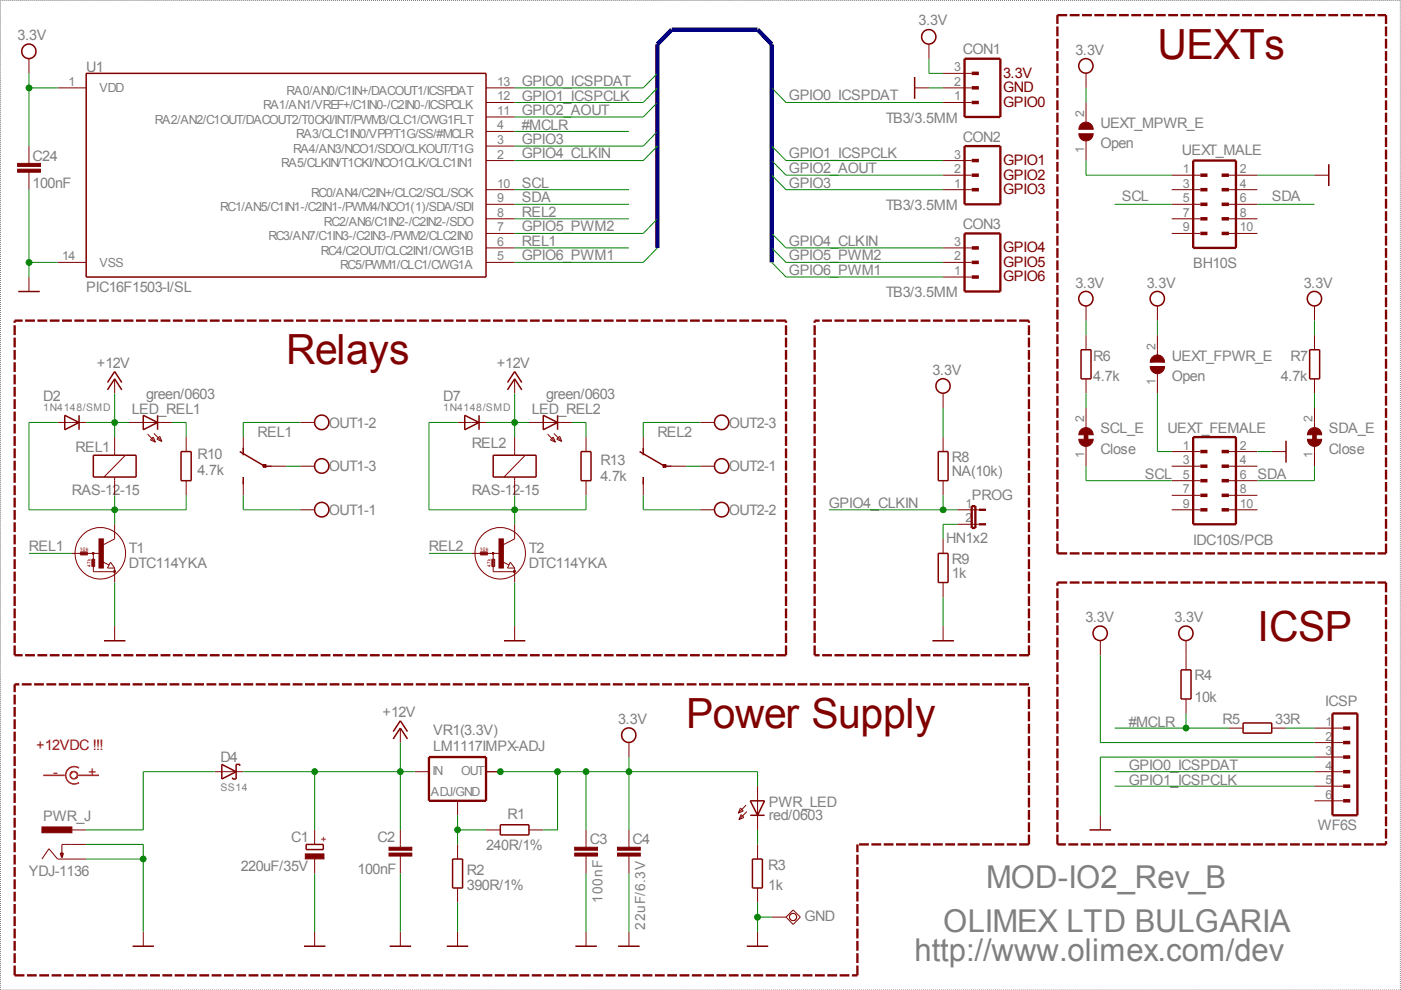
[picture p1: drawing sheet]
<svg xmlns="http://www.w3.org/2000/svg" width="297mm" height="210mm" viewBox="0 0 297 210" stroke-linecap="round" stroke-linejoin="round" font-family="sans-serif">
<g fill="none" stroke="#f00" stroke-width=".32">
<path d="M9.2 164.4h4.5M16.4 164.4h4.6M16.8 162.8a1.83 1.83 0 0 0-2.9 1.6 1.83 1.83 0 0 0 2.9 1.5"/>
<circle cx="15.6" cy="164.4" r=".76"/>
</g>
<path d="M.1 .1v209.8M296.9 .1h-296.8M.1 209.9h296.8M296.9 209.9v-209.8" fill="none" stroke="#808080" stroke-width=".21" stroke-dasharray=".2 .2" stroke-linecap="butt"/>
<g fill="none" stroke="#800000" stroke-width=".21">
<path d="M6.1 12.5v3.1M12.2 18.6h6.1M103 18.6h6.1M193.9 18.6h3.1M197 9.4v3.1M200 18.6h6M200 15.6h6M230.3 15.6v3M6.1 31v3.7M6.1 36.5v3.7M103 21.7h6.1M103 34h6.1"/>
<path d="M103 24.8h6.1M103 27.9h6.1M103 31h6.1M200 21.7h6M200 37.1h6M200 34h6M230.3 21.7v4.2M230.3 29.9v4.1M248.4 37.1h6.1M260.6 37.1h6M278.7 37.1h3M6.1 58.7v3.1"/>
<path d="M12.2 55.6h6.1M103 40.2h6.1M103 55.6h6.1M103 52.6h6.1M103 43.3h6.1M103 46.4h6.1M103 49.5h6.1M200 40.2h6M200 58.7h6M200 55.6h6M200 52.6h6M248.4 40.2h6.1"/>
<path d="M248.4 43.3h6.1M248.4 46.4h6.1M248.4 49.5h6.1M260.6 40.2h6M260.6 43.3h6M260.6 46.4h6M260.6 49.5h6M230.3 64.9v3.1M230.3 71.1v3.1M245.4 64.9v3.1M245.4 71.1v4.1M245.4 79.2v4.2"/>
<path d="M278.7 64.9v3.1M278.7 71.1v3.1M12.2 89.6h6.1M24.3 80.3v3.1M24.3 92.7v3.8M26.6 96.5l-4.6 4.6M27.3 89.6h9.1M31.3 92l1.6 1.7M31.9 93.3l.6-.6 .4 1zM32.6 91.9l1.7 1.7M33.9 92.5l.4 1.1-1-.5zM39.5 92.7v3"/>
<path d="M51.6 92.7v3M57.6 98.8h3M63.7 89.6h3M63.7 98.8h3M97 89.6h6M109.1 80.3v3.1M109.1 92.7v3.8M111.4 96.5l-4.5 4.6M112.1 89.6h9.1M116.1 92l1.7 1.7M116.7 93.3l.6-.6 .5 1zM117.4 91.9l1.7 1.7"/>
<path d="M118 93.1l.7-.6 .4 1.1zM124.2 92.7v3M136.4 92.7v3M142.4 98.8h3.1M148.5 89.6h3M148.5 98.8h3M200 83.4v3.1M200 92.7v3M230.3 80.3v3.1M230.3 86.5v4.2M230.3 94.7v4.1M248.4 95.7h6.1"/>
<path d="M248.4 98.8h6.1M260.6 95.7h6M260.6 98.8h6M269.6 95.7h3.1M278.7 80.3v3.1M278.7 86.5v4.2M278.7 94.7v4.1M15.2 117.3h6.1M17 117h1.6v.7h-1.6zM17 117.2h1.6M17 117.5h1.6M17.6 113.3a5.4 5.4 0 0 1 7.6 .3 5.4 5.4 0 0 1-.2 7.6 5.4 5.4 0 0 1-7.6-.1 5.5 5.5 0 0 1 .2-7.8z"/>
<path d="M19.5 118.6h.6v1.5h-.6zM19.6 118.6v1.5M19.8 117.3v3.9h4.5M19.9 118.6v1.5M21.7 119.1l1.4 .7M23.4 119.2l.9 1.2h-1.5zM24.3 101.1v3.9M24.3 111.2v3.1l-2.4 1.2M39.5 101.9v3.1M51.6 101.9v3.1M63.7 108.1h3M100 117.3h6.1"/>
<path d="M101.8 117h1.6v.7h-1.6zM101.8 117.2h1.6M101.8 117.5h1.6M102.2 113.6a5.4 5.4 0 0 1 7.9 .1 5.4 5.4 0 0 1-.8 7.9 5.4 5.4 0 0 1-7.8-1.4 5.5 5.5 0 0 1 .7-6.6zM104.3 118.6h.6v1.5h-.6zM104.4 118.6v1.5M104.6 117.3v3.9h4.5M104.7 118.6v1.5M106.4 119.1l1.5 .7M108.2 119.2l.9 1.2h-1.5zM109.1 101.1v3.9M109.1 111.2v3.1l-2.4 1.2"/>
<path d="M124.2 101.9v3.1M136.4 101.9v3.1M148.5 108.1h3M200 101.9v3.1M200 114.3v3M203 108.1h4.5M203 111.2h4.5M248.4 108.1h6.1M248.4 101.9h6.1M248.4 105h6.1M260.6 108.1h6M260.6 101.9h6"/>
<path d="M260.6 105h6M24.3 120.4v3.1M24.3 132.8v3.1M109.1 120.4v3.1M109.1 132.8v3.1M200 123.5v3.1M200 132.8v3.1M233.3 135.9v3M251.5 135.9v6.1M84.9 154.4v3M133.3 157.4v3.1M251.5 148.2v3.1"/>
<path d="M260.6 154.4h3M269.6 154.4h3.1M278.7 154.4h6.1M278.7 157.4h6.1M15.2 176h3.1M18.3 179h-5.2v2.8M45.5 163.6h6.1M66.7 176v3M84.9 176v3.7M87.9 163.6h3M97 169.8v3.1M97 179v3.1"/>
<path d="M103 163.6h3.1M103 176h3.1M112.1 176h3.1M124.2 176v3.7M133.3 176v3.7M157 171.3l.6 .6-1.1 .5zM157.1 172.7l.6 .6-1 .5zM158.2 170.7l-1.7 1.7M158.3 172.1l-1.6 1.7M160.6 166.7v9.3M160.6 179v3.1M233.3 172.9v3.1"/>
<path d="M278.7 163.6h6.1M278.7 160.5h6.1M278.7 166.7h6.1M278.7 169.8h6.1M8.9 182.1l1.5-2.1 1.8 2.1h6.1M30.4 197.6v3M66.7 182.1v3.1M66.7 197.6v3M84.9 181.5v3.7M84.9 197.6v3M97 188.3v3.1M97 197.6v3"/>
<path d="M124.2 181.5v3.7M124.2 197.6v3M133.3 181.5v3.7M133.3 197.6v3M160.6 188.3v3.1M160.6 197.6v3M163.6 194.5h3.1M166.7 194.5l1.5-1.6 1.5 1.6-1.5 1.5z"/>
<circle cx="19.7" cy="117.3" r=".15"/>
<circle cx="104.6" cy="117.3" r=".15"/>
<circle cx="24.3" cy="121.2" r=".16"/>
<circle cx="109.1" cy="121.2" r=".17"/>
<circle cx="168.2" cy="194.4" r=".76"/>
</g>
<g fill="#800000" stroke="#800000" stroke-width=".21">
<path d="M64.7 181h4v1.1h-4z" fill-rule="evenodd"/>
<path d="M82.5 179.6h4.8v.7h-4.8z" fill-rule="evenodd"/>
<path d="M82.5 180.9h4.8v.6h-4.8z" fill-rule="evenodd"/>
<path d="M121.8 179.6h4.9v.7h-4.9z" fill-rule="evenodd"/>
<path d="M121.8 180.9h4.9v.6h-4.9z" fill-rule="evenodd"/>
<path d="M130.9 179.6h4.8v.7h-4.8z" fill-rule="evenodd"/>
<path d="M130.9 180.9h4.8v.6h-4.8z" fill-rule="evenodd"/>
<path d="M3.7 35.9h4.9v.6h-4.9z" fill-rule="evenodd"/>
<path d="M3.7 34.6h4.9v.7h-4.9z" fill-rule="evenodd"/>
<path d="M8.9 175.3h6.3v1.3h-6.3z" fill-rule="evenodd"/>
<path d="M229.2 91.1a1.53 1.53 0 0 1 1.6-.3 1.53 1.53 0 0 1 1 1.4h-3.1z" fill-rule="evenodd"/>
<path d="M228.7 93.1h3.1a1.52 1.52 0 0 1-1.5 1.6 1.52 1.52 0 0 1-1.6-1.6z" fill-rule="evenodd"/>
<path d="M277.6 91.1a1.5 1.5 0 0 1 1.7-.3 1.5 1.5 0 0 1 .9 1.4h-3z" fill-rule="evenodd"/>
<path d="M277.2 93.1h3a1.5 1.5 0 0 1-1.5 1.6 1.5 1.5 0 0 1-1.5-1.6z" fill-rule="evenodd"/>
<path d="M21 114.3h.9v6.1h-.9z" fill-rule="evenodd"/>
<path d="M105.8 114.3h.9v6.1h-.9z" fill-rule="evenodd"/>
<path d="M244.3 75.7a1.51 1.51 0 0 1 1.7-.3 1.51 1.51 0 0 1 .9 1.4h-3v-.4z" fill-rule="evenodd"/>
<path d="M243.9 77.7h3a1.52 1.52 0 0 1-1.5 1.5 1.52 1.52 0 0 1-1.5-1.5z" fill-rule="evenodd"/>
<path d="M229.2 26.3a1.53 1.53 0 0 1 1.6-.3 1.53 1.53 0 0 1 1 1.4h-3.1z" fill-rule="evenodd"/>
<path d="M228.7 28.4h3.1a1.52 1.52 0 0 1-1.5 1.5 1.52 1.52 0 0 1-1.6-1.5z" fill-rule="evenodd"/>
</g>
<g fill="none" stroke="#800000" stroke-width=".32">
<path d="M18.3 15.6h84.7v43.1h-84.7zM193.9 16.3v4.7M281.7 34.8v4.6M3.9 61.8h4.5M229.2 74.2h2.1v6.1h-2.1zM277.7 74.2h2.1v6.1h-2.1zM13.7 88.1l3.1 1.5-3.1 1.5zM16.8 88.1v3M19.8 96.5h9.1v4.6h-9.1zM22.8 82.7l1.5-2.4 1.5 2.4M22.8 81.1l1.5-2.3 1.5 2.3M30.4 88.1l3 1.5-3 1.5z"/>
<path d="M33.4 88.1v3M38.4 95.7h2.1v6.2h-2.1zM50.8 95.7l5.3 3.1h1.5M51.6 95v1.5M98.5 88.1l3.1 1.5-3.1 1.5zM101.6 88.1v3M104.6 96.5h9.1v4.6h-9.1zM107.6 82.7l1.5-2.4 1.5 2.4M107.6 81.1l1.5-2.3 1.5 2.3M115.2 88.1l3 1.5-3 1.5zM118.2 88.1v3M123.2 95.7h2.1v6.2h-2.1z"/>
<path d="M135.6 95.7l5.3 3.1h1.5M136.4 95v1.5M198.9 95.7h2.1v6.2h-2.1zM272.7 93.5v4.6M51.6 101.1v1.6M136.4 101.1v1.6M198.9 117.3h2.1v6.2h-2.1zM22 135.9h4.6M106.9 135.9h4.5M197.7 135.9h4.5M83.4 156.7l1.5-2.3 1.5 2.3M83.4 155.1l1.5-2.3 1.5 2.3"/>
<path d="M250.4 142h2.1v6.2h-2.1zM263.6 153.3h6v2.1h-6zM47 162.1l3.1 1.5-3.1 1.6zM50.8 162.4v-.3h-.7v3.1h-.8v-.3M64.9 179h3.6v1.1h-3.6zM106.1 174.9h6v2.1h-6zM159.1 169.8h3l-1.5 3.1zM159.1 172.9h3M231 176h4.5M12.8 180.9h.6l-.3 .9zM96 182.1h2.1v6.2h-2.1zM159.5 182.1h2.1v6.2h-2.1z"/>
<path d="M28.1 200.6h4.5M64.5 200.6h4.5M82.6 200.6h4.6M94.7 200.6h4.6M122 200.6h4.5M131.1 200.6h4.5M158.3 200.6h4.6"/>
<circle cx="6.1" cy="10.9" r="1.53"/>
<circle cx="196.9" cy="7.8" r="1.53"/>
<circle cx="230.2" cy="14" r="1.53"/>
<circle cx="230.2" cy="63.3" r="1.53"/>
<circle cx="245.4" cy="63.3" r="1.52"/>
<circle cx="278.7" cy="63.3" r="1.53"/>
<circle cx="68.2" cy="98.8" r="1.53"/>
<circle cx="68.2" cy="89.5" r="1.52"/>
<circle cx="153" cy="98.8" r="1.54"/>
<circle cx="153" cy="89.5" r="1.53"/>
<circle cx="199.9" cy="81.8" r="1.52"/>
<circle cx="68.2" cy="108.1" r="1.52"/>
<circle cx="153" cy="108.1" r="1.53"/>
<circle cx="233.2" cy="134.3" r="1.53"/>
<circle cx="251.4" cy="134.3" r="1.53"/>
<circle cx="133.3" cy="155.9" r="1.53"/>
</g>
<g fill="none" stroke="#800000" stroke-width=".49">
<path d="M204.5 12.5h7.6v12.3h-7.6zM204.5 31h7.6v12.3h-7.6zM253 34h9v18.6h-9zM204.5 49.5h7.6v12.3h-7.6zM253 92.7h9v18.5h-9zM206 107.3h.8v4.6h-.8zM207.5 108.1h1.6M207.5 111.2h1.6M282.5 151.3h5.3v21.6h-5.3zM90.9 160.5h12.1v9.3h-12.1z"/>
<circle cx="56.1" cy="98.8" r=".16"/>
<circle cx="140.9" cy="98.8" r=".17"/>
</g>
<g fill="none" stroke="#800000" stroke-width=".74" stroke-linecap="butt">
<path d="M206 15.6h1.5M206 18.6h1.5M206 21.7h1.5M206 34h1.5M206 37.1h1.5M254.5 37.1h1.5M259 37.1h1.6M206 40.2h1.5M206 52.6h1.5M206 55.6h1.5M206 58.7h1.5M254.5 40.2h1.5"/>
<path d="M254.5 49.5h1.5M254.5 46.4h1.5M254.5 43.3h1.5M259 40.2h1.6M259 49.5h1.6M259 46.4h1.6M259 43.3h1.6M254.5 98.8h1.5M254.5 95.7h1.5M259 98.8h1.6M259 95.7h1.6M254.5 108.1h1.5"/>
<path d="M254.5 105h1.5M254.5 101.9h1.5M259 108.1h1.6M259 105h1.6M259 101.9h1.6M284.8 157.4h1.5M284.8 154.4h1.5M284.8 160.5h1.5M284.8 166.7h1.5M284.8 163.6h1.5M284.8 169.8h1.5"/>
</g>
<g fill="none" stroke="#800000" stroke-width=".49" stroke-dasharray="2.1 .5" stroke-linecap="butt">
<path d="M224.2 3.2h69.7M166.7 68h-163.6M218.2 68h-45.5M224.2 117.3h69.7M224.2 117.3v-114.1M293.9 117.3v-114.1M3.1 138.9v-70.9M166.7 138.9v-70.9M166.7 138.9h-163.6M172.7 138.9v-70.9M218.2 138.9h-45.5M218.2 138.9v-70.9"/>
<path d="M224.2 123.5h69.7M293.9 123.5v55.5M218.2 145.1h-215.1M218.2 179v-33.9M218.2 179h-36.4M224.2 179v-55.5M293.9 179h-69.7M3.1 206.8v-61.7M3.1 206.8h178.7M181.8 206.8v-27.8"/>
</g>
<path d="M230.3 92v1.3M278.7 92v1.3" fill="none" stroke="#800000" stroke-width=".99" stroke-linecap="butt"/>
<path d="M139.4 52.6v-43.2l3-3.1h18.2l3 3.1v46.2" fill="none" stroke="#000080" stroke-width=".92" stroke-linecap="butt"/>
<g fill="#008000" stroke="#008000" stroke-width=".21">
<circle cx="251.4" cy="154.4" r=".61"/>
<circle cx="84.9" cy="163.6" r=".61"/>
<circle cx="66.7" cy="163.6" r=".61"/>
<circle cx="109.1" cy="89.6" r=".61"/>
<circle cx="24.3" cy="89.6" r=".61"/>
<circle cx="97" cy="175.9" r=".61"/>
<circle cx="160.6" cy="194.5" r=".62"/>
<circle cx="6.2" cy="55.6" r=".62"/>
<circle cx="30.4" cy="182.1" r=".61"/>
<circle cx="200" cy="108.1" r=".61"/>
<circle cx="109.1" cy="108.1" r=".6"/>
<circle cx="24.3" cy="108.1" r=".6"/>
<circle cx="133.3" cy="163.6" r=".61"/>
<circle cx="106.1" cy="163.6" r=".61"/>
<circle cx="118.2" cy="163.6" r=".62"/>
<circle cx="124.2" cy="163.6" r=".61"/>
<circle cx="6.2" cy="18.6" r=".62"/>
</g>
<g fill="none" stroke="#008000" stroke-width=".21">
<path d="M6.1 15.6v15.4M6.1 18.6h6.1M139.4 15.6l-3 3h-27.3M139.4 18.6l-3 3.1h-27.3M163.6 18.6l3.1 3.1h33.3M197 18.6h3M197 12.5v3.1h3M230.3 18.6v3.1M109.1 27.9h24.2M139.4 31l-3 3h-27.3M139.4 21.7l-3 3.1h-27.3M139.4 27.9l-3 3.1h-27.3"/>
<path d="M163.6 34l3.1 3.1h33.3M163.6 31l3.1 3h33.3M163.6 37.1l3.1 3.1h33.3M230.3 34v3.1h18.1M266.6 37.1h12.1M6.1 55.6h6.1M6.1 40.2v18.5M109.1 40.2h24.2M109.1 52.6h24.2M109.1 46.4h24.2M109.1 43.3h24.2M139.4 52.6l-3 3h-27.3"/>
<path d="M139.4 46.4l-3 3.1h-27.3M163.6 52.6l3.1 3h33.3M163.6 49.5l3.1 3.1h33.3M163.6 55.6l3.1 3.1h33.3M236.3 43.3h12.1M266.6 43.3h12.1M230.3 68v3.1M245.4 68v3.1M278.7 68v3.1M12.2 89.6h-6.1v18.5h33.4v-3.1M18.3 89.6h9M24.3 83.4v9.3"/>
<path d="M36.4 89.6h3.1v3.1M60.6 98.8h3.1M63.7 89.6h-12.1v3.1M97 89.6h-6.1v18.5h33.3v-3.1M103 89.6h9.1M109.1 83.4v9.3M121.2 89.6h3v3.1M145.5 98.8h3M148.5 89.6h-12.1v3.1M200 86.5v6.2M230.3 83.4v3.1M230.3 98.8v3.1h18.1"/>
<path d="M245.4 83.4v12.3h3M266.6 95.7h3M278.7 83.4v3.1M278.7 98.8v3.1h-12.1M6.1 117.3h9.1M24.3 105v6.2M51.6 105v3.1h12.1M90.9 117.3h9.1M109.1 105v6.2M136.4 105v3.1h12.1M175.8 108.1h27.2M200 105v3.1"/>
<path d="M203 111.2h-3v3.1M24.3 123.5v9.3M109.1 123.5v9.3M200 126.6v6.2M233.3 138.9v18.5h45.4M84.9 157.4v18.6M236.3 154.4h24.3M251.5 151.3v3.1M272.7 154.4h6M18.3 179h12.1v18.6M45.5 163.6h-15.1v12.4h-12.1M51.6 163.6h36.3"/>
<path d="M66.7 163.6v12.4M97 172.9v6.1M97 176h6M106.1 163.6h54.5v3.1M118.2 163.6v12.4h-3M124.2 163.6v12.4M133.3 160.5v15.5M160.6 176v3M236.3 163.6h42.4M236.3 166.7h42.4M278.7 160.5h-45.4v12.4M18.3 182.1h12.1"/>
<path d="M66.7 185.2v12.4M84.9 185.2v12.4M97 191.4v6.2M124.2 185.2v12.4M133.3 185.2v12.4M160.6 191.4v6.2M160.6 194.5h3"/>
</g>
<g font-size="8.8" fill="#800000">
<text x="245.4" y="12.5">UEXTs</text>
<text x="60.6" y="77.3">Relays</text>
<text x="266.6" y="135.9">ICSP</text>
<text x="145.5" y="154.4">Power Supply</text>
</g>
<g font-size="6.7" fill="#808080">
<text x="209.1" y="188.3">MOD-IO2_Rev_B</text>
<text x="200" y="197.6">OLIMEX LTD BULGARIA</text>
<text x="193.9" y="203.7">http://www.olimex.com/dev</text>
</g>
<g font-size="3.1" fill="#808080">
<text x="194.8" y="5.4">3.3V</text>
<text x="3.7" y="8.5">3.3V</text>
<text x="204.2" y="11.5">CON1</text>
<text x="228" y="11.7">3.3V</text>
<text x="18.3" y="15.2">U1</text>
<text x="110.6" y="18.3">GPIO0_ICSPDAT</text>
<text x="110.6" y="21.4">GPIO1_ICSPCLK</text>
<text x="167.3" y="21.3">GPIO0_ICSPDAT</text>
<text x="110.6" y="27.6">#MCLR</text>
<text x="110.6" y="24.3">GPIO2_AOUT</text>
<text x="187.8" y="26">TB3/3.5MM</text>
<text x="233.3" y="27.1">UEXT_MPWR_E</text>
<text x="6.9" y="34">C24</text>
<text x="110.6" y="30.5">GPIO3</text>
<text x="110.6" y="33.6">GPIO4_CLKIN</text>
<text x="167.3" y="33.6">GPIO1_ICSPCLK</text>
<text x="204.2" y="30.1">CON2</text>
<text x="233.3" y="31.4">Open</text>
<text x="250.5" y="32.8">UEXT_MALE</text>
<text x="6.9" y="39.9">100nF</text>
<text x="110.6" y="39.8">SCL</text>
<text x="167.3" y="36.7">GPIO2_AOUT</text>
<text x="167.3" y="39.8">GPIO3</text>
<text x="110.6" y="45.9">REL2</text>
<text x="110.6" y="42.9">SDA</text>
<text x="187.8" y="44.5">TB3/3.5MM</text>
<text x="237.8" y="42.5">SCL</text>
<text x="269.6" y="42.5">SDA</text>
<text x="110.6" y="49">GPIO5_PWM2</text>
<text x="110.6" y="52.1">REL1</text>
<text x="167.3" y="52.1">GPIO4_CLKIN</text>
<text x="204.2" y="48.5">CON3</text>
<text x="110.6" y="55.2">GPIO6_PWM1</text>
<text x="167.3" y="55.2">GPIO5_PWM2</text>
<text x="167.3" y="58.3">GPIO6_PWM1</text>
<text x="253" y="56.9">BH10S</text>
<text x="18.3" y="61.8">PIC16F1503-I/SL</text>
<text x="187.8" y="63">TB3/3.5MM</text>
<text x="228" y="61">3.3V</text>
<text x="243.1" y="61">3.3V</text>
<text x="276.4" y="61">3.3V</text>
<text x="20.5" y="78">+12V</text>
<text x="105.3" y="78">+12V</text>
<text x="231.8" y="76.5">R6</text>
<text x="248.4" y="76.5">UEXT_FPWR_E</text>
<text x="273.6" y="76.5">R7</text>
<text x="197.7" y="79.6">3.3V</text>
<text x="231.8" y="80.8">4.7k</text>
<text x="248.4" y="80.8">Open</text>
<text x="271.5" y="80.8">4.7k</text>
<text x="9.2" y="84.9">D2</text>
<text x="27.9" y="87.7">LED_REL1</text>
<text x="31" y="84.6">green/0603</text>
<text x="94" y="85">D7</text>
<text x="112.7" y="87.7">LED_REL2</text>
<text x="115.8" y="84.6">green/0603</text>
<text x="16" y="95.7">REL1</text>
<text x="54.6" y="92.7">REL1</text>
<text x="69.7" y="90.7">OUT1-2</text>
<text x="100" y="95">REL2</text>
<text x="139.4" y="92.7">REL2</text>
<text x="154.6" y="90.7">OUT2-3</text>
<text x="233.3" y="91.9">SCL_E</text>
<text x="247.5" y="91.8">UEXT_FEMALE</text>
<text x="281.7" y="91.9">SDA_E</text>
<text x="41.9" y="100.7">4.7k</text>
<text x="41.9" y="97.3">R10</text>
<text x="69.7" y="99.9">OUT1-3</text>
<text x="127.3" y="101.9">4.7k</text>
<text x="127.3" y="98.6">R13</text>
<text x="154.6" y="99.9">OUT2-1</text>
<text x="201.8" y="101">NA(10k)</text>
<text x="201.8" y="97.9">R8</text>
<text x="233.3" y="96.2">Close</text>
<text x="242.7" y="101.6">SCL</text>
<text x="266.6" y="101.6">SDA</text>
<text x="281.7" y="96.2">Close</text>
<text x="15.2" y="105">RAS-12-15</text>
<text x="100" y="105">RAS-12-15</text>
<text x="175.8" y="107.6">GPIO4_CLKIN</text>
<text x="206" y="105.9">PROG</text>
<text x="69.7" y="109.2">OUT1-1</text>
<text x="154.6" y="109.2">OUT2-2</text>
<text x="6.1" y="116.7">REL1</text>
<text x="27.3" y="117.3">T1</text>
<text x="90.9" y="116.7">REL2</text>
<text x="112.1" y="117.3">T2</text>
<text x="200.6" y="115">HN1x2</text>
<text x="201.8" y="119.5">R9</text>
<text x="253" y="115.5">IDC10S/PCB</text>
<text x="27.3" y="120.4">DTC114YKA</text>
<text x="112.1" y="120.4">DTC114YKA</text>
<text x="201.8" y="122.6">1k</text>
<text x="230.1" y="131.8">3.3V</text>
<text x="249" y="131.8">3.3V</text>
<text x="253.3" y="148.8">10k</text>
<text x="253.3" y="144.2">R4</text>
<text x="281" y="149.7">ICSP</text>
<text x="81.1" y="152">+12V</text>
<text x="91.9" y="155.9">VR1(3.3V)</text>
<text x="131.1" y="153.6">3.3V</text>
<text x="239.3" y="154.1">#MCLR</text>
<text x="259.2" y="153.6">R5</text>
<text x="270.4" y="153.6">33R</text>
<text x="46.7" y="161.5">D4</text>
<text x="91.9" y="159.3">LM1117IMPX-ADJ</text>
<text x="239.3" y="163.3">GPIO0_ICSPDAT</text>
<text x="239.3" y="166.4">GPIO1_ICSPCLK</text>
<text x="107.6" y="173.6">R1</text>
<text x="163" y="173.8">red/0603</text>
<text x="163" y="171">PWR_LED</text>
<text x="9.2" y="174.1">PWR_J</text>
<text x="61.7" y="178.4">C1</text>
<text x="80" y="178.6">C2</text>
<text x="125" y="179">C3</text>
<text x="134.1" y="179">C4</text>
<text x="279.4" y="176">WF6S</text>
<text x="6.1" y="185.8">YDJ-1136</text>
<text x="51" y="184.6">220uF/35V</text>
<text x="75.8" y="185.3">100nF</text>
<text x="99" y="185.5">R2</text>
<text x="103" y="180.3">240R/1%</text>
<text x="162.9" y="184.4">R3</text>
<text x="99" y="188.6">390R/1%</text>
<text x="162.9" y="188.7">1k</text>
<text x="170.6" y="195.2">GND</text>
</g>
<g font-size="3.1" fill="#800000">
<text x="212.7" y="16.5">3.3V</text>
<text x="212.7" y="22.6">GPIO0</text>
<text x="212.7" y="19.5">GND</text>
<text x="212.7" y="35">GPIO1</text>
<text x="212.7" y="38.1">GPIO2</text>
<text x="212.7" y="41.1">GPIO3</text>
<text x="212.7" y="53.5">GPIO4</text>
<text x="212.7" y="56.6">GPIO5</text>
<text x="212.7" y="59.7">GPIO6</text>
</g>
<g font-size="3.1" fill="#f00">
<text x="7.7" y="159">+12VDC !!!</text>
<text x="11.3" y="164.8">-</text>
<text x="18.7" y="164.8">+</text>
</g>
<g font-size="3" fill="#808080">
<text x="127.7" y="191.4" transform="rotate(-90 127.7 191.4)">100nF</text>
<text x="136.8" y="197.2" transform="rotate(-90 136.8 197.2)">22uF/6.3V</text>
</g>
<g font-size="2.6" fill="#808080">
<text x="202.3" y="15.1">3</text>
<text x="14.5" y="18.2">1</text>
<text x="21.1" y="19.5">VDD</text>
<text x="55.8" y="23.1">RA1/AN1/VREF+/C1IN0-/C2IN0-/ICSPCLK</text>
<text x="60.7" y="20.1">RA0/AN0/C1IN+/DACOUT1/ICSPDAT</text>
<text x="105.4" y="18.2">13</text>
<text x="105.4" y="21.3">12</text>
<text x="202.3" y="21.3">1</text>
<text x="202.3" y="18.2">2</text>
<text x="32.8" y="26.2">RA2/AN2/C1OUT/DACOUT2/T0CKI/INT/PWM3/CLC1/CWG1FLT</text>
<text x="62.8" y="29.3">RA3/CLC1IN0/VPP/T1G/SS/#MCLR</text>
<text x="105.4" y="24.4">11</text>
<text x="105.4" y="27.4">4</text>
<text x="229.8" y="24.8" transform="rotate(-90 229.8 24.8)">2</text>
<text x="59.6" y="35.5">RA5/CLKIN/T1CKI/NCO1CLK/CLC1IN1</text>
<text x="62.1" y="32.4">RA4/AN3/NCO1/SDO/CLKOUT/T1G</text>
<text x="105.4" y="30.6">3</text>
<text x="105.4" y="33.6">2</text>
<text x="202.3" y="33.6">3</text>
<text x="229.8" y="32.3" transform="rotate(-90 229.8 32.3)">1</text>
<text x="66" y="41.7">RC0/AN4/C2IN+/CLC2/SCL/SCK</text>
<text x="105.4" y="39.8">10</text>
<text x="202.3" y="39.8">1</text>
<text x="202.3" y="36.7">2</text>
<text x="250.8" y="36.7">1</text>
<text x="250.8" y="39.8">3</text>
<text x="262.9" y="36.7">2</text>
<text x="262.9" y="39.8">4</text>
<text x="46.7" y="44.7">RC1/AN5/C1IN1-/C2IN1-/PWM4/NCO1(1)/SDA/SDI</text>
<text x="68.7" y="47.8">RC2/AN6/C1IN2-/C2IN2-/SDO</text>
<text x="105.4" y="42.9">9</text>
<text x="105.4" y="46">8</text>
<text x="250.8" y="42.9">5</text>
<text x="250.8" y="46">7</text>
<text x="262.9" y="42.9">6</text>
<text x="262.9" y="46">8</text>
<text x="56.9" y="50.9">RC3/AN7/C1IN3-/C2IN3-/PWM2/CLC2IN0</text>
<text x="105.4" y="49">7</text>
<text x="105.4" y="52.1">6</text>
<text x="202.3" y="52.1">3</text>
<text x="250.8" y="49">9</text>
<text x="262.9" y="49">10</text>
<text x="13.2" y="55.2">14</text>
<text x="21.1" y="56.6">VSS</text>
<text x="68" y="54">RC4/C2OUT/CLC2IN1/CWG1B</text>
<text x="72.1" y="57.1">RC5/PWM1/CLC1/CWG1A</text>
<text x="105.4" y="55.2">5</text>
<text x="202.3" y="58.3">1</text>
<text x="202.3" y="55.2">2</text>
<text x="245" y="74.2" transform="rotate(-90 245 74.2)">2</text>
<text x="245" y="81.7" transform="rotate(-90 245 81.7)">1</text>
<text x="229.8" y="89.6" transform="rotate(-90 229.8 89.6)">2</text>
<text x="278.3" y="89.6" transform="rotate(-90 278.3 89.6)">2</text>
<text x="250.8" y="95.3">1</text>
<text x="262.9" y="95.3">2</text>
<text x="229.8" y="97.2" transform="rotate(-90 229.8 97.2)">1</text>
<text x="250.8" y="98.4">3</text>
<text x="250.8" y="101.5">5</text>
<text x="262.9" y="98.4">4</text>
<text x="262.9" y="101.5">6</text>
<text x="278.3" y="97.2" transform="rotate(-90 278.3 97.2)">1</text>
<text x="204.7" y="107.7">1</text>
<text x="250.8" y="104.6">7</text>
<text x="250.8" y="107.7">9</text>
<text x="262.9" y="104.6">8</text>
<text x="262.9" y="107.7">10</text>
<text x="204.7" y="110.7">2</text>
<text x="281.1" y="153.9">1</text>
<text x="281.1" y="157">2</text>
<text x="281.1" y="160.1">3</text>
<text x="91.7" y="164.4">IN</text>
<text x="97.8" y="164.4">OUT</text>
<text x="281.1" y="163.2">4</text>
<text x="281.1" y="166.3">5</text>
<text x="91.4" y="168.9">ADJ/GND</text>
<text x="281.1" y="169.3">6</text>
</g>
<g font-size="2.2" fill="#808080">
<text x="9.2" y="87.1">1N4148/SMD</text>
<text x="94" y="87.1">1N4148/SMD</text>
<text x="46.7" y="167.8">SS14</text>
</g>
<text font-size="2.1" fill="#800000" x="69.4" y="178.5" transform="rotate(-90 69.4 178.5)">+</text>
<g font-size="1.1" fill="#800000">
<text x="16.9" y="116.8">10k</text>
<text x="101.7" y="116.8">10k</text>
</g>
<g font-size="1" fill="#800000">
<text x="19.3" y="120.3" transform="rotate(-90 19.3 120.3)">47k</text>
<text x="104.1" y="120.3" transform="rotate(-90 104.1 120.3)">47k</text>
</g>
</svg>
